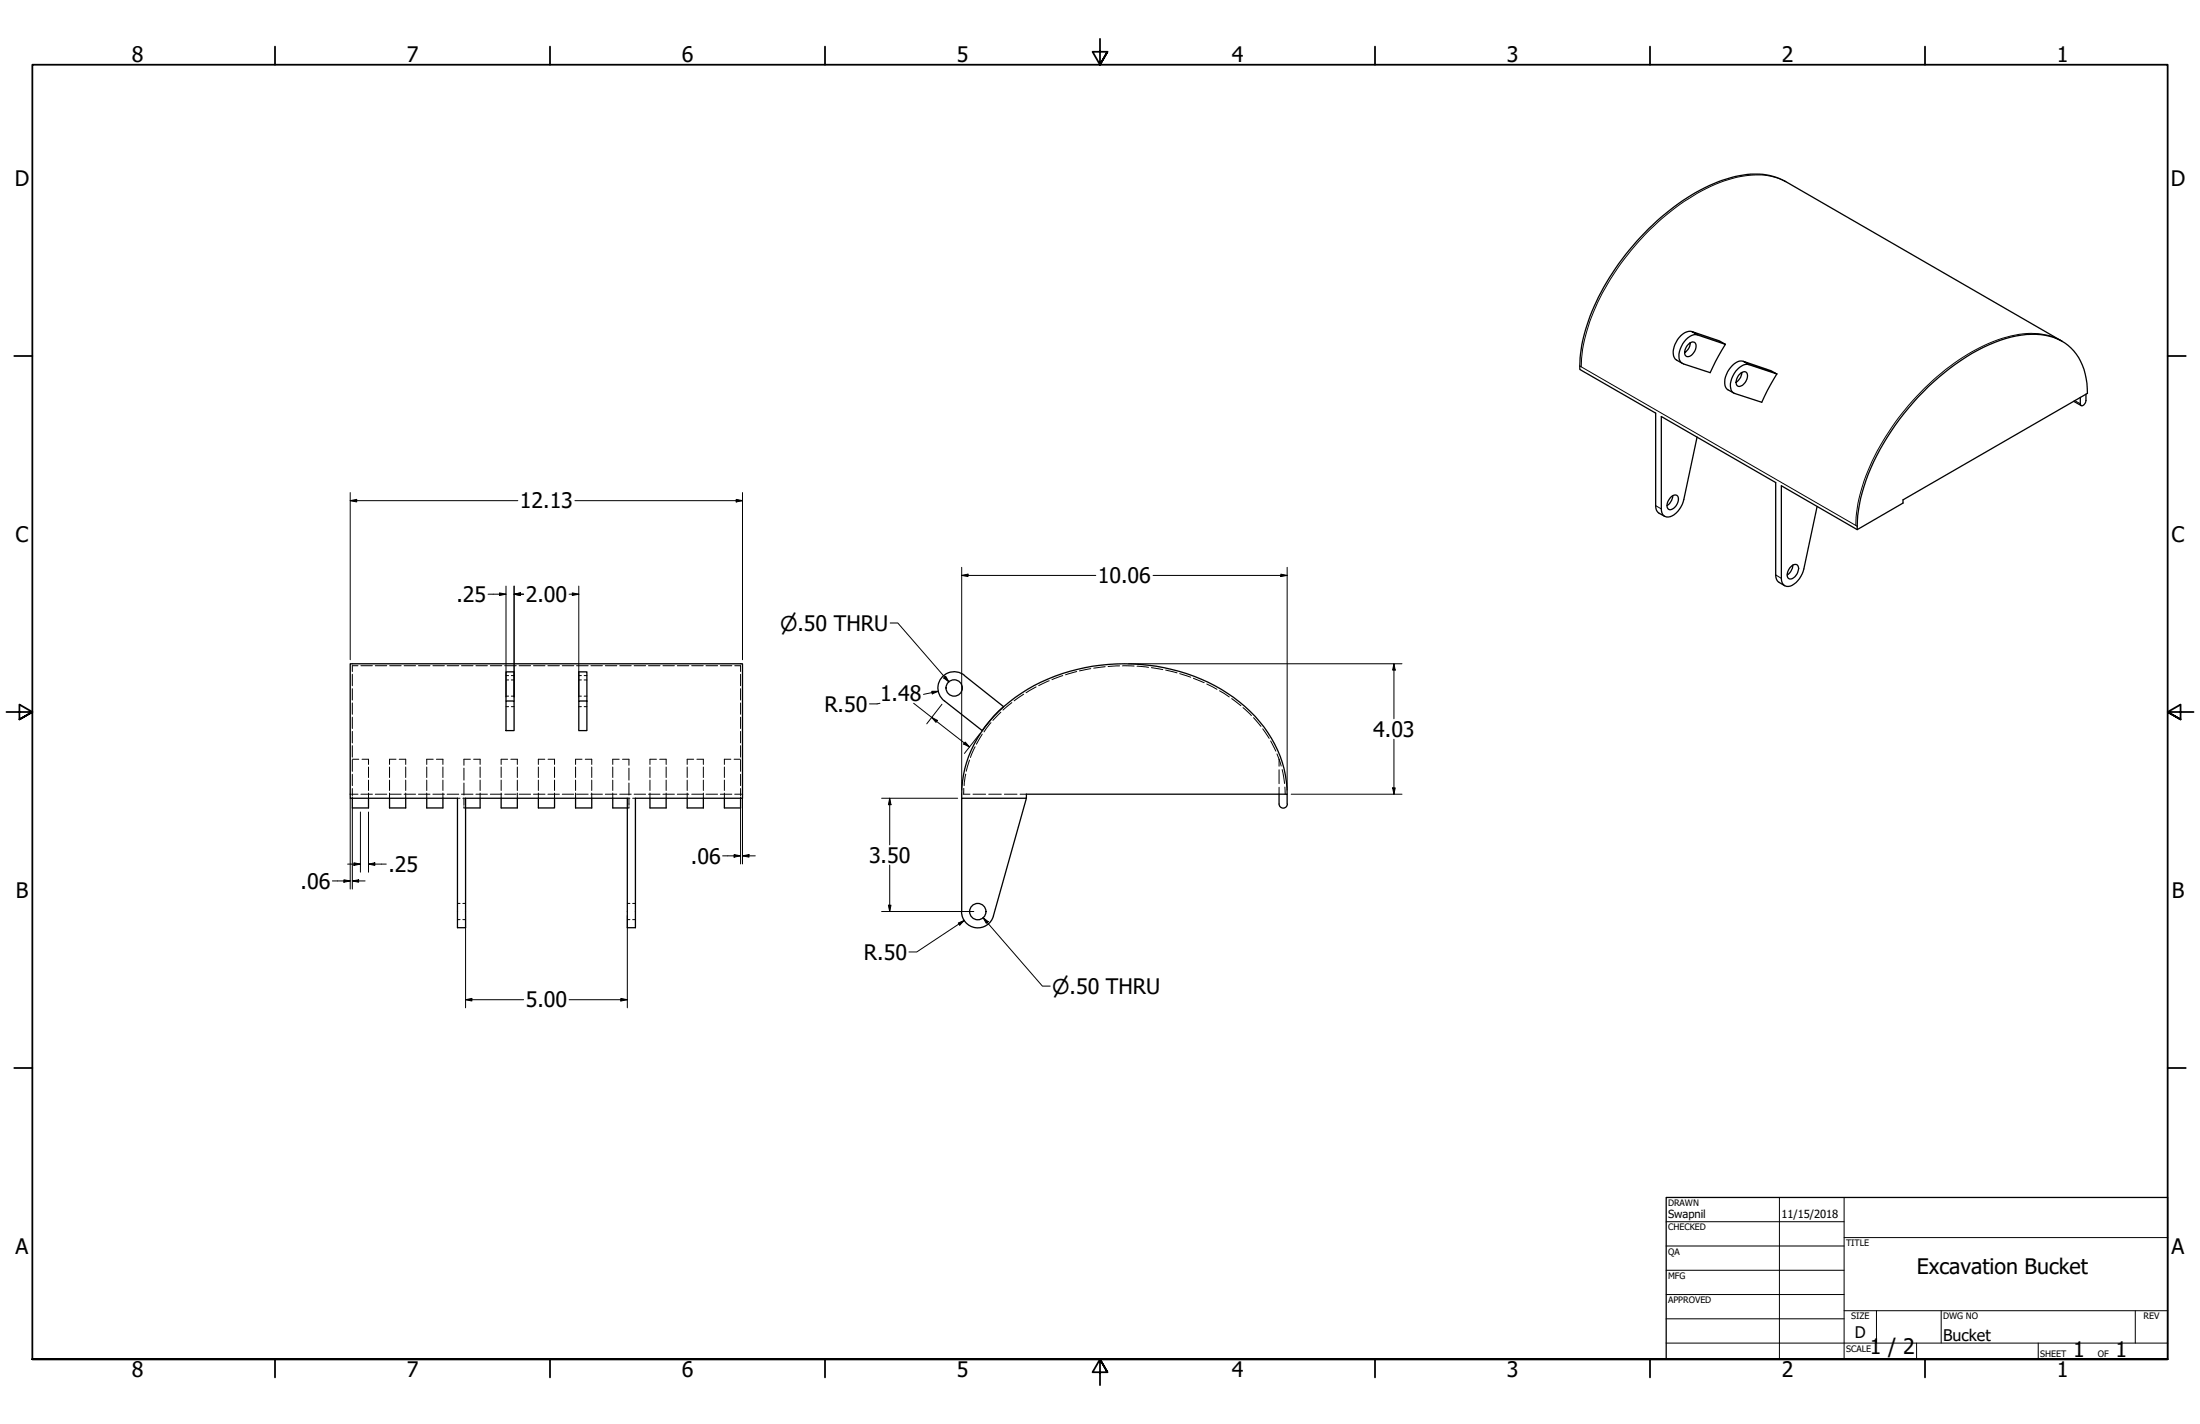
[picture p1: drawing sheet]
<svg xmlns="http://www.w3.org/2000/svg" width="864mm" height="559mm" viewBox="0 0 864 559" stroke-linecap="round" stroke-linejoin="round" font-family="sans-serif">
<!-- layer: Hidden (ANSI) -->
<g fill="none" stroke="#000" stroke-width=".39">
<path d="M138.3 264.6v4.5M138.3 270.3v4.4M138.3 275.8v4.5M140.5 261.2h-2.2v2.3M141.7 261.2h4.5M147.3 261.2h4.5M153 261.2h4.5M158.6 261.2h4.5M164.3 261.2h4.5M169.9 261.2h4.5M175.5 261.2h4.6M181.2 261.2h4.5"/>
<path d="M186.8 261.2h4.5M192.5 261.2h4.5M198.1 261.2h4.5M198.6 277.3h1M198.6 265.1h1M198.6 266.8h1M198.6 273.2h1M200.7 277.3h1.1M200.7 265.1h1.1M200.7 266.8h1.1M200.7 273.2h1.1M203.8 261.2h4.5"/>
<path d="M209.4 261.2h4.5M215.1 261.2h4.5M220.7 261.2h4.5M226.3 261.2h4.6M227.2 277.3h1M227.2 265.1h1M227.2 266.8h1M227.2 273.2h1M229.3 277.3h1.1M229.3 265.1h1.1M229.3 266.8h1.1M229.3 273.2h1.1"/>
<path d="M232 261.2h4.5M237.6 261.2h4.5M243.3 261.2h4.5M248.9 261.2h4.5M254.6 261.2h4.5M260.2 261.2h4.5M265.9 261.2h4.5M271.5 261.2h4.5M277.1 261.2h4.6M282.8 261.2h4.5M288.4 261.2h2.3v2.3M290.7 264.6v4.5"/>
<path d="M290.7 270.3v4.4M290.7 275.8v4.5M392.9 279.5l-3.1 3.2M397.2 275.7l-3.5 2.9M401.8 272.4l-3.7 2.6M406.7 269.6l-3.9 2.2M411.9 267.1l-4.2 1.9M417.2 265.1l-4.3 1.6M422.7 263.5l-4.4 1.3M428.2 262.4l-4.5 .9M433.8 261.6l-4.5 .6M439.5 261.3l-4.5 .3"/>
<path d="M440.6 261.3l4.6 .1M446.3 261.4l4.5 .5M452 262l4.4 .8M457.6 263l4.4 1M463.1 264.4l4.3 1.3M468.5 266.1l4.2 1.8M473.7 268.4l4 2.1M478.7 271.1l3.8 2.4M483.5 274.1l3.6 2.8M487.9 277.7l3.3 3.1M138.3 281.4v4.5M138.3 287v4.5"/>
<path d="M138.3 292.6v4.5M138.3 298.3v4.4M138.3 297.9h2.5M142.1 297.9h2.6v2.1M155.4 297.9h-2.5v2.1M156.7 297.9h2.6v2.1M170.1 297.9h-2.6v2.1M171.3 297.9h2.6v2.1M184.7 297.9h-2.6v2.4M185.9 297.9h2.6v2.1M199.3 297.9h-2.6v2.1M200.5 297.9h2.6v2.1"/>
<path d="M213.9 297.9h-2.6v2.1M215.1 297.9h2.6v2.1M228.5 297.9h-2.6v2.1M229.7 297.9h2.6v2.1M243.1 297.9h-2.6v2.1M244.3 297.9h2.6v2.4M257.7 297.9h-2.6v2.1M259 297.9h2.5v2.1M272.3 297.9h-2.6v2.1M273.6 297.9h2.5v2.1M286.9 297.9h-2.5v2.1M288.2 297.9h2.5"/>
<path d="M290.7 281.4v4.5M290.7 287v4.5M290.7 292.6v4.5M290.7 298.3v4.4M380.6 298.3l-1.3 4.3M382.8 293.1l-1.9 4.1M385.6 288.1l-2.3 3.9M389 283.6l-2.7 3.6M492.1 281.6l2.9 3.5M495.7 286l2.5 3.8M498.8 290.8l2 4M501.3 295.8l.8 2.1"/>
<path d="M502.1 297.9l.8 2.7M502.1 297.9v2.8M137.5 311.7h.2M138 311.7h2.5M138.3 303.8v4.5M138.3 309.4v2.8M138.3 312.7v.5M141.7 311.7h4.5M144.7 301v4.1M144.7 306.1v4.1M144.7 311.2v2M147.3 311.7h4.5"/>
<path d="M152.9 301v4.1M152.9 306.1v4.1M152.9 311.2v2M153 311.7h4.5M158.6 311.7h4.5M159.3 301v4.1M159.3 306.1v4.1M159.3 311.2v2M164.3 311.7h4.5M167.5 301v4.1M167.5 306.1v4.1M167.5 311.2v2"/>
<path d="M169.9 311.7h4.5M173.9 301v4.1M173.9 306.1v4.1M173.9 311.2v2M175.5 311.7h4.6M179.6 313.2h1M181.2 311.7h4.5M181.7 313.2h1.1M182.1 313.1v2.9M182.1 301.4v4.7M182.1 307.3v4.7M182.1 316.5l.2 .6"/>
<path d="M182.5 317.1h.3M186.8 311.7h4.5M188.5 301v4.1M188.5 306.1v4.1M188.5 311.2v2M192.5 311.7h4.5M196.7 301v4.1M196.7 306.1v4.1M196.7 311.2v2M198.1 311.7h4.5M203.1 301v4.1M203.1 306.1v4.1"/>
<path d="M203.1 311.2v2M203.8 311.7h4.5M209.4 311.7h4.5M211.3 301v4.1M211.3 306.1v4.1M211.3 311.2v2M215.1 311.7h4.5M217.7 301v4.1M217.7 306.1v4.1M217.7 311.2v2M220.7 311.7h4.5M225.9 301v4.1"/>
<path d="M225.9 306.1v4.1M225.9 311.2v2M226.3 311.7h4.6M232 311.7h4.5M232.3 301v4.1M232.3 306.1v4.1M232.3 311.2v2M237.6 311.7h4.5M240.5 301v4.1M240.5 306.1v4.1M240.5 311.2v2M243.3 311.7h4.5"/>
<path d="M246.3 317.1h.1M246.3 313.2h1M246.9 316.5v.6h-.3M246.9 301.4v4.7M246.9 307.3v4.7M246.9 313.1v2.9M248.3 313.2h1.1M248.9 311.7h4.5M254.6 311.7h4.5M255.1 301v4.1M255.1 306.1v4.1M255.1 311.2v2"/>
<path d="M260.2 311.7h4.5M261.5 301v4.1M261.5 306.1v4.1M261.5 311.2v2M265.9 311.7h4.5M269.7 301v4.1M269.7 306.1v4.1M269.7 311.2v2M271.5 311.7h4.5M276.1 301v4.1M276.1 306.1v4.1M276.1 311.2v2"/>
<path d="M277.1 311.7h4.6M282.8 311.7h4.5M284.4 301v4.1M284.4 306.1v4.1M284.4 311.2v2M290.7 309.4v2.3h-2.3M290.7 303.8v4.5M290.7 312.7v.5M291 311.7h-.3v.5M291.2 311.7h.3M378.3 309.4v2.3h2.4M379.1 303.8l-.6 4.5"/>
<path d="M382 311.7h4.9M388.1 311.7h5M394.3 311.7h4.9M400.4 311.7h2.5M502.1 302.1v5.4M502.1 308.9v2.8M503.3 302l1 5.5M504.4 308.9l.1 2.8M179.6 354.5h1M181.7 354.5h1.1M246.3 354.5h1M248.3 354.5h1.1"/>
<path d="M179.6 360.9h1M181.7 360.9h1.1M246.3 360.9h1M248.3 360.9h1.1"/>
</g>
<!-- layer: Visible (ANSI) -->
<g fill="none" stroke="#000" stroke-width=".51">
<path d="M663.5 134.5l-.4 1.9-1.8 2a4.2 4.2 0 0 1 3.5-4.2 2.63 2.63 0 0 1 0 4.3l-.5 .6a1.58 1.58 0 0 1-1.8 .9 1.58 1.58 0 0 1-1.2-1.6M664.1 130.1l10.9 3.7 2.3 1.3-10.9-3.7zM664.1 130.1a6.8 6.8 0 0 0-6.6 5.1 5 5 0 0 0 .6 6.1l2.2 1.3M666.4 131.4a5.8 5.8 0 0 0-5.9 3.5 6.7 6.7 0 0 0-.7 7.2l1 .7 10.5 3.4 2.2-4.5 3.8-6.6M809.5 133.9l-108.3-62.5a26.3 26.3 0 0 0-20.1-2.1 76.2 76.2 0 0 0-35.5 22.1 90.8 90.8 0 0 0-24.6 43.7l-.7 5.2-.2 4.7 29.8 17.1 .2 37.8a4.6 4.6 0 0 0 3.4 2.7M683.8 146.2l-.5 1.9-1.8 2a4.1 4.1 0 0 1 3.5-4.2 2.75 2.75 0 0 1 0 4.2l-1 1.1a1.44 1.44 0 0 1-1.7 .4 1.44 1.44 0 0 1-.8-1.5M684.3 141.8l10.9 3.7 2.3 1.2-10.9-3.6zM684.3 141.8a5.6 5.6 0 0 0-5.5 3.2 6.9 6.9 0 0 0-1 7.6l2.8 1.6M686.6 143.1a6.2 6.2 0 0 0-6.4 4.5 5.3 5.3 0 0 0 .3 6.6l11.1 3.7 2.1-4.5 3.8-6.7M814 157.5l2.9 1.6M818.8 154.7a4.3 4.3 0 0 1-.5 3.9 1.06 1.06 0 0 1-1.4 .5l-.3-.7v-2.4M666.2 171.5l-5.2 24.5a8.6 8.6 0 0 1-6.1 6.9 2.58 2.58 0 0 1-2.8-3.2v-36.3l44.9 26v36.2l.3 1.5a4.6 4.6 0 0 0 3.3 2.8"/>
<path d="M655.8 195.1a1.63 1.63 0 0 1 2.2-.8 1.63 1.63 0 0 1 .8 2.2 4.1 4.1 0 0 1-3.4 3.5 2.7 2.7 0 0 1 0-4.3zM656.7 194.6l-.6 1.8-.7 1.2-1 .8M713.3 198.8l-5.2 24.5a8.9 8.9 0 0 1-6 6.8 2.64 2.64 0 0 1-2.8-3.2v-36.3l29.7 17.2 18-10.4v-1.2l72.4-41.8a23 23 0 0 0-8.9-19.8 26.4 26.4 0 0 0-21.1-2.3 73.1 73.1 0 0 0-30.4 17.6 95.5 95.5 0 0 0-28.6 45.7l-1.2 6.7-.2 5.5M703 222.4a1.61 1.61 0 0 1 2.2-.9 1.61 1.61 0 0 1 .7 2.2 3.8 3.8 0 0 1-3.4 3.5 2.75 2.75 0 0 1 0-4.3zM703.8 221.7l-.2 1.3-.7 1.3-1.4 1.3M137.5 260.5h154v52.7h-42.1v50.8h-3.1v-50.8h-63.5v50.8h-3.2v-50.8h-42.1zM198.6 275.1h3.2v11.6h-3.2zM198.6 275.1v-11.4h3.2v11.4M227.2 275.1h3.2v11.6h-3.2zM227.2 275.1v-11.4h3.2v11.4M370.3 265.2a6.2 6.2 0 0 1 8.3-.1l15.4 12.2-3.7 3.6-4.7 5.8-14.8-11.6a6.4 6.4 0 0 1-.5-9.9zM138.3 313.2v3.9h6.4v-3.9"/>
<path d="M152.9 313.2v3.9h6.4v-3.9M167.5 313.2v3.9h6.4v-3.9M188.5 313.2v3.9h-5.7M196.7 313.2v3.9h6.4v-3.9M211.3 313.2v3.9h6.4v-3.9M225.9 313.2v3.9h6.4v-3.9M240.5 313.2v3.9h5.8M255.1 313.2v3.9h6.4v-3.9M269.7 313.2v3.9h6.4v-3.9M284.4 313.2v3.9h6.3v-3.9M402.9 313.2l-12.9 46.2M502.1 311.7v3.8a1.62 1.62 0 0 0 1.6 1.6 1.62 1.62 0 0 0 1.6-1.6v-3.8h-102.4v1.5h-25.4v44.5"/>
<path d="M505.3 311.7a48 48 0 0 0-23.4-39.6 76.3 76.3 0 0 0-83.4 1.6 47.2 47.2 0 0 0-21 39.5M377.4 357.7a6.4 6.4 0 0 0 5.6 6.3 6.4 6.4 0 0 0 7-4.5"/>
<circle cx="374.6" cy="270" r="3.2"/>
<circle cx="383.8" cy="357.7" r="3.2"/>
</g>
<!-- layer: Visible Narrow (ANSI) -->
<path d="M701.2 71.4a26.6 26.6 0 0 0-19.5-1.8 77.3 77.3 0 0 0-34 20.5 93.8 93.8 0 0 0-25.8 43.6l-.7 3.5-.5 6.8M808.9 133.6a28.9 28.9 0 0 0-22.8-.9 85.4 85.4 0 0 0-38.2 28 82 82 0 0 0-19.1 40.5l-.3 5M620.1 143.6l108.9 62.9M814.5 157.2l2.1 1.2M649.9 198.4l2.2 1.3M697 225.6l2.3 1.3" fill="none" stroke="#000" stroke-width=".39"/>
<!-- layer: Border (ANSI) -->
<g fill="none" stroke="#000" stroke-width=".7">
<path d="M107.9 18.3v7.1M215.9 18.3v7.1M323.8 18.3v7.1M431.8 15.2v10.2l-2.9-5.1h5.8l-2.9 5.1 2.9-5.1M539.8 18.3v7.1M647.7 18.3v7.1M755.6 18.3v7.1M5.6 139.7h7.1M850.9 139.7h7.1M2.5 279.4h10.2l-5.1-2.9v5.8l5.1-2.9-5.1 2.9M861.1 279.4h-10.2l5.1-2.9v5.8l-5.1-2.9 5.1 2.9M5.6 419.1h7.1"/>
<path d="M850.9 419.1h7.1M12.7 533.4v-508h838.2v508h-838.2h838.2M107.9 533.4v7.1M215.9 533.4v7.1M323.8 533.4v7.1M434.7 538.5l-2.9-5.1 2.9 5.1h-5.8l2.9-5.1v10.2M539.8 533.4v7.1M647.7 533.4v7.1M755.6 533.4v7.1"/>
</g>
<!-- layer: Title (ANSI) -->
<g fill="none" stroke="#000" stroke-width=".39">
<path d="M654 479.4h69.9M698.5 469.9v63.5M723.9 469.9v63.5M654 488.9h69.9M654 498.5h69.9M723.9 485.6h127M654 508h69.9M654 517.5h69.9M723.9 514.3h127M736.6 514.3v12.7M762 514.3v12.7M838.2 514.3v12.7"/>
<path d="M654 527h196.9M752.3 527v6.4M800.1 527v6.4"/>
</g>
<path d="M654 469.9h196.9v63.5h-196.9z" fill="none" stroke="#000" stroke-width=".51"/>
<!-- layer: Dimension (ANSI) -->
<g fill="none" stroke="#000" stroke-width=".39">
<path d="M137.5 196.5l2.5-.5v1zM137.5 196.5h65.8M137.5 193.3v65.6M225.7 196.5h65.8M289 196l2.5 .5-2.5 .5zM291.5 193.3v65.6M191.6 233.2h7M196.1 232.7l2.5 .5-2.5 .5zM198.6 230v43.5M201.8 233.2l2.5-.5v1zM201.8 233.2h3.7M201.8 230v43.5"/>
<path d="M223.4 233.2h3.8M224.7 232.7l2.5 .5-2.5 .5zM227.2 230v43.5M377.5 225.8l2.5-.5v1zM377.5 225.8h52.6M377.5 222.6v87.5M452.6 225.8h52.7M502.8 225.3l2.5 .5-2.5 .5zM505.3 222.6v87.5M345.4 276l-4.1 .2M358.6 276l22 17.1M365.8 271.3h2.5l-2.3 1z"/>
<path d="M368.3 271.3l-5.8 1.2M369.8 276.4l-6 7.6M443 260.5h107.4M547.2 260.5l.5 2.5h-1zM547.2 260.5v21.6M365.7 281.5l2.3 1.2-.6 .8zM378.9 291.2l1.7 1.9-2.3-1.1zM384.6 288l-6 7.7M547.2 290.1v21.6M137.5 313.2v35.7M138.3 317.1v31.8M141.5 318.6v23.7"/>
<path d="M144.7 318.6v23.7M290.7 313.2v25.8M291.5 313.2v25.8M346.1 313.2h29.8M349.2 313.2l.6 2.6h-1.1zM349.2 313.2v18.3M506.9 311.7h43.5M546.7 309.2h1l-.5 2.5zM136.5 339.1h5M138.9 338.6l2.6 .5-2.6 .5zM144.7 339.1l2.4-.5v1zM144.7 339.1h6.9"/>
<path d="M283.7 335.9h7M288.2 335.3l2.5 .6-2.5 .5zM291.5 335.9l2.5-.6v1.1zM291.5 335.9h5M349.2 339.5v18.2M130.5 345.7h7M135 345.2l2.5 .5-2.5 .5zM138.3 345.7l2.5-.5v1zM138.3 345.7h5M182.8 359.3v36.2M246.3 359.3v36.2M346.1 357.7h36.2"/>
<path d="M348.7 355.2h1.1l-.6 2.5zM376.2 362.2l2.3-1-1.8 1.8zM378.5 361.2l-18.6 12.4h-3.1M182.8 392.3l2.4-.5v1zM182.8 392.3h22.7M223.4 392.3h22.9M243.7 391.8l2.6 .5-2.6 .5z"/>
</g>
<g fill="#000">
<path d="M137.5 196.5l2.5-.5v1z" fill-rule="evenodd"/>
<path d="M289 196l2.5 .5-2.5 .5z" fill-rule="evenodd"/>
<path d="M196.1 232.7l2.5 .5-2.5 .5z" fill-rule="evenodd"/>
<path d="M201.8 233.2l2.5-.5v1z" fill-rule="evenodd"/>
<path d="M201.8 233.2l2.5-.5v1z" fill-rule="evenodd"/>
<path d="M224.7 232.7l2.5 .5-2.5 .5z" fill-rule="evenodd"/>
<path d="M377.5 225.8l2.5-.5v1z" fill-rule="evenodd"/>
<path d="M502.8 225.3l2.5 .5-2.5 .5z" fill-rule="evenodd"/>
<path d="M365.8 271.3h2.5l-2.3 1z" fill-rule="evenodd"/>
<path d="M547.2 260.5l.5 2.5h-1z" fill-rule="evenodd"/>
<path d="M365.7 281.5l2.3 1.2-.6 .8z" fill-rule="evenodd"/>
<path d="M378.9 291.2l1.7 1.9-2.3-1.1z" fill-rule="evenodd"/>
<path d="M349.2 313.2l.6 2.6h-1.1z" fill-rule="evenodd"/>
<path d="M546.7 309.2h1l-.5 2.5z" fill-rule="evenodd"/>
<path d="M138.9 338.6l2.6 .5-2.6 .5z" fill-rule="evenodd"/>
<path d="M144.7 339.1l2.4-.5v1z" fill-rule="evenodd"/>
<path d="M288.2 335.3l2.5 .6-2.5 .5z" fill-rule="evenodd"/>
<path d="M291.5 335.9l2.5-.6v1.1z" fill-rule="evenodd"/>
<path d="M135 345.2l2.5 .5-2.5 .5z" fill-rule="evenodd"/>
<path d="M138.3 345.7l2.5-.5v1z" fill-rule="evenodd"/>
<path d="M348.7 355.2h1.1l-.6 2.5z" fill-rule="evenodd"/>
<path d="M376.2 362.2l2.3-1-1.8 1.8z" fill-rule="evenodd"/>
<path d="M182.8 392.3l2.4-.5v1z" fill-rule="evenodd"/>
<path d="M243.7 391.8l2.6 .5-2.6 .5z" fill-rule="evenodd"/>
</g>
<!-- layer: Symbol (ANSI) -->
<path d="M349.4 244.5h3l20.1 23.1M370.5 266.1l.7-.7 1.3 2.2zM385.9 360.1l2 1.6-.7 .6zM385.9 360.1l23.3 26.9h3" fill="none" stroke="#000" stroke-width=".39"/>
<g fill="#000">
<path d="M370.5 266.1l.7-.7 1.3 2.2z" fill-rule="evenodd"/>
<path d="M385.9 360.1l2 1.6-.7 .6z" fill-rule="evenodd"/>
</g>
<g font-size="8.4">
<text x="51.7" y="24.4">8</text>
<text x="159.6" y="24.4">7</text>
<text x="267.6" y="24.4">6</text>
<text x="375.5" y="24.4">5</text>
<text x="483.5" y="24.4">4</text>
<text x="591.4" y="24.4">3</text>
<text x="699.4" y="24.4">2</text>
<text x="807.3" y="24.4">1</text>
<text x="5.8" y="72.9">D</text>
<text x="852.1" y="72.9">D</text>
<text x="204.1" y="199.5">12.13</text>
<text x="6.1" y="212.6">C</text>
<text x="852.4" y="212.6">C</text>
<text x="431" y="228.9">10.06</text>
<text x="179.1" y="236.2">.25</text>
<text x="206.4" y="236.2">2.00</text>
<text x="345.4" y="275.1">1.48</text>
<text x="323.6" y="279.3">R.50</text>
<text x="539.1" y="289.1">4.03</text>
<text x="271.2" y="338.9">.06</text>
<text x="341.1" y="338.5">3.50</text>
<text x="152.5" y="342.1">.25</text>
<text x="6.2" y="352.3">B</text>
<text x="118" y="348.7">.06</text>
<text x="852.5" y="352.3">B</text>
<text x="339.2" y="376.6">R.50</text>
<text x="206.4" y="395.4">5.00</text>
<text x="6.1" y="492">A</text>
<text x="852.4" y="492">A</text>
<text x="752.5" y="499.9">Excavation Bucket</text>
<text x="734" y="531.3">1 / 2</text>
<text x="813.8" y="532.6">1</text>
<text x="830.5" y="532.6">1</text>
<text x="51.7" y="540.5">8</text>
<text x="159.6" y="540.5">7</text>
<text x="267.6" y="540.5">6</text>
<text x="375.5" y="540.5">5</text>
<text x="483.5" y="540.5">4</text>
<text x="591.4" y="540.5">3</text>
<text x="699.4" y="540.5">2</text>
<text x="807.3" y="540.5">1</text>
</g>
<g font-size="8">
<text x="306.3" y="247.5">⌀.50 THRU</text>
<text x="413" y="390">⌀.50 THRU</text>
</g>
<g font-size="6.3">
<text x="728.1" y="524.9">D</text>
<text x="762.8" y="526.2">Bucket</text>
</g>
<g font-size="4.4">
<text x="654.8" y="477.8">Swapnil</text>
<text x="699.3" y="478">11/15/2018</text>
</g>
<g font-size="3.5">
<text x="654.8" y="473.2">DRAWN</text>
<text x="654.8" y="482.8">CHECKED</text>
<text x="724.7" y="488.9">TITLE</text>
<text x="654.8" y="492.3">QA</text>
<text x="654.8" y="501.8">MFG</text>
<text x="654.8" y="511.4">APPROVED</text>
<text x="726.7" y="517.7">SIZE</text>
<text x="762.8" y="517.7">DWG NO</text>
<text x="841.4" y="517.7">REV</text>
<text x="724.7" y="530.4">SCALE</text>
<text x="800.9" y="532.6">SHEET</text>
<text x="823.5" y="532.6">OF</text>
</g>
</svg>
